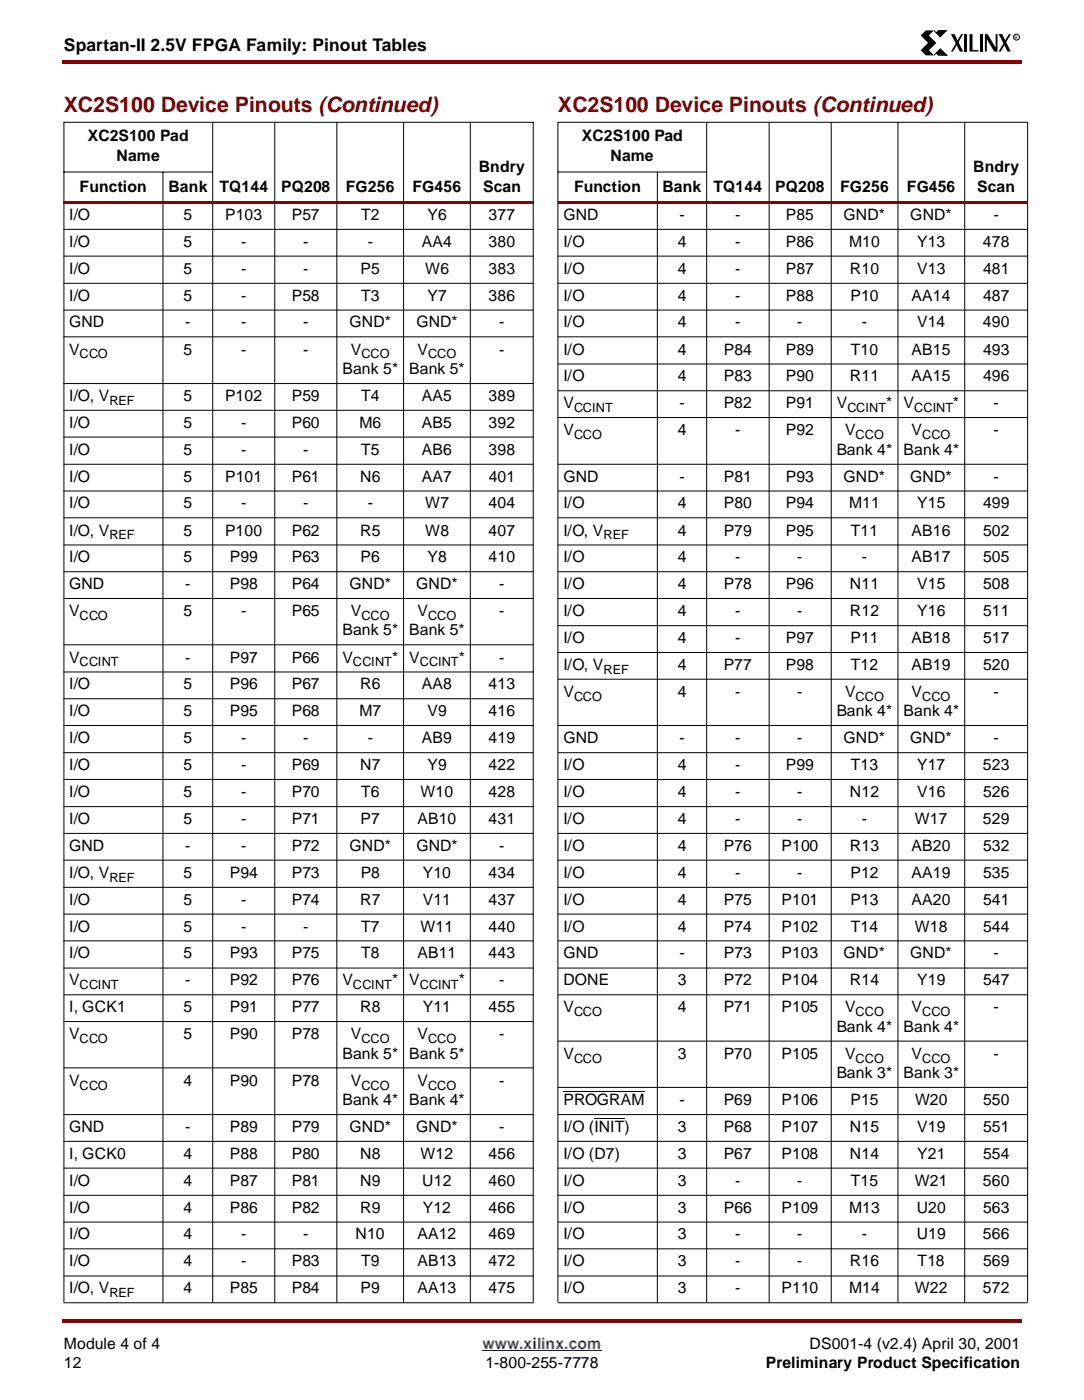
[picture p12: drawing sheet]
<svg xmlns="http://www.w3.org/2000/svg" width="216mm" height="279mm" viewBox="0 0 216 279" stroke-linecap="round" stroke-linejoin="round" font-family="sans-serif">
<g fill="#850000">
<path d="M12.4 12h.3v.7h-.3z"/>
<path d="M203.2 12h.4v.7h-.4z"/>
<path d="M12.7 12h190.5v.7h-190.5z"/>
</g>
<path d="M12.7 266.7h190.4v7.6h-190.4z" fill="#fff"/>
<path d="M96.1 269.2h23.7" fill="none" stroke="#00f" stroke-width=".2"/>
<g fill="#850000">
<path d="M12.4 262.9h.3v.7h-.3z"/>
<path d="M203.2 262.9h.4v.7h-.4z"/>
<path d="M12.7 262.9h190.5v.7h-190.5z"/>
</g>
<path d="M183.2 6h19.9v5.2h-19.9z" fill="#fff"/>
<path d="M183.4 7.1l1-1h1.6l-1 1 1.5 1.5-1.5 1.4 1 1h-1.6l-1-1 1.4-1.5zM189.4 6.8h.7l1.7 3.5h-.6zM191.4 6.8h.4l-2 3.5h-.4zM192 6.8h.6v3.5h-.6zM193.1 6.8h.6v3.2h1.2v.3h-1.8zM195.1 6.8h.6v3.5h-.6zM196.2 6.8h.5l1.6 2.7v-2.7h.4v3.5h-.7l-1.5-2.5v2.5h-.3zM198.9 6.8h.7l1.7 3.5h-.6zM200.9 6.8h.4l-2 3.5h-.4z" fill="#000"/>
<path d="M186 6.1l.5 .4 .4-.4h1.6l-1.2 1.2zM186.5 10.6l-.5 .4 1.3-1.3 1.3 1.3h-1.7z" fill="#000" stroke="#000" stroke-width=".2"/>
<g fill="none" stroke="#000" stroke-width=".2">
<path d="M12.6 24.4h93.7M12.6 34.3h29.8M12.7 24.4v235.2M32.5 34.3v225.4M42.4 24.3v235.4M54.7 24.3v235.4M67.1 24.3v235.4M80.4 24.3v235.4M93.7 24.3v235.4M106.2 24.4v235.2"/>
<circle cx="202.5" cy="7.4" r=".59"/>
</g>
<path d="M12.6 40.1h93.7v.5h-93.7z" fill="#850000"/>
<g fill="none" stroke="#000" stroke-width=".2">
<path d="M111.1 34.3h29.7M130.9 34.3v225.4M140.7 24.3v235.4M153.2 24.3v235.4M165.6 24.3v235.4M178.8 24.3v235.4M192.1 24.3v235.4M12.6 45.7h93.7M12.6 51.1h93.7M12.6 56.5h93.7M12.6 61.8h93.7M12.6 67.1h93.7"/>
<path d="M12.6 76.5h93.7M12.6 81.8h93.7M12.6 87.1h93.7M12.6 92.5h93.7M12.6 97.9h93.7M12.6 103.2h93.7M12.6 108.6h93.7M12.6 114h93.7M12.6 119.3h93.7M12.6 128.5h93.7M12.6 133.9h93.7M12.6 139.3h93.7"/>
<path d="M12.6 144.6h93.7M12.6 150h93.7M12.6 155.4h93.7M12.6 160.8h93.7M12.6 166.1h93.7M12.6 171.4h93.7M12.6 176.9h93.7M12.6 182.2h93.7M12.6 187.5h93.7M12.6 193h93.7M12.6 198.3h93.7M12.6 203.6h93.7"/>
<path d="M12.6 212.8h93.7M112.2 217.5h16.2M12.6 222.2h93.7M12.6 227.5h93.7M12.6 232.8h93.7M12.6 238.2h93.7M118.4 222.9h6M12.6 243.6h93.7M12.6 248.9h93.7M12.6 254.3h93.7M12.6 259.7h93.7M111.1 259.6v-235.2h93.6v235.2"/>
</g>
<path d="M111.1 40.1h93.6v.5h-93.6z" fill="#850000"/>
<g fill="none" stroke="#000" stroke-width=".2">
<path d="M111.1 45.7h93.6M111.1 51.1h93.6M111.1 56.5h93.6M111.1 61.8h93.6M111.1 67.1h93.6M111.1 72.6h93.6M111.1 77.9h93.6M111.1 83.2h93.6M111.1 92.5h93.6M111.1 97.9h93.6M111.1 103.2h93.6M111.1 108.6h93.6"/>
<path d="M111.1 114h93.6M111.1 119.3h93.6M111.1 124.7h93.6M111.1 130h93.6M111.1 135.4h93.6M111.1 144.6h93.6M111.1 150h93.6M111.1 155.4h93.6M111.1 160.8h93.6M111.1 166.1h93.6M111.1 171.4h93.6M111.1 176.9h93.6"/>
<path d="M111.1 182.2h93.6M111.1 187.5h93.6M111.1 193h93.6M111.1 198.3h93.6M111.1 207.5h93.6M111.1 216.7h93.6M111.1 222.2h93.6M111.1 227.5h93.6M111.1 232.8h93.6M111.1 238.2h93.6M111.1 243.6h93.6M111.1 248.9h93.6"/>
<path d="M111.1 254.3h93.6M111.1 259.7h93.6"/>
</g>
<g font-size="4.2" fill="#850000">
<text x="12.7" y="22.3">XC2S100 Device Pinouts (Continued)</text>
<text x="111.1" y="22.3">XC2S100 Device Pinouts (Continued)</text>
</g>
<text font-size="3.5" x="12.7" y="10.2">Spartan-II 2.5V FPGA Family: Pinout Tables</text>
<g font-size="3.1">
<text x="17.5" y="28.2">XC2S100 Pad</text>
<text x="115.9" y="28.2">XC2S100 Pad</text>
<text x="23.2" y="32.1">Name</text>
<text x="95.4" y="34.3">Bndry</text>
<text x="121.6" y="32.1">Name</text>
<text x="193.8" y="34.3">Bndry</text>
<text x="15.9" y="38.2">Function</text>
<text x="33.6" y="38.2">Bank</text>
<text x="43.7" y="38.2">TQ144</text>
<text x="56" y="38.2">PQ208</text>
<text x="68.9" y="38.2">FG256</text>
<text x="82.2" y="38.2">FG456</text>
<text x="96.2" y="38.2">Scan</text>
<text x="114.3" y="38.2">Function</text>
<text x="131.9" y="38.2">Bank</text>
<text x="142.1" y="38.2">TQ144</text>
<text x="154.4" y="38.2">PQ208</text>
<text x="167.3" y="38.2">FG256</text>
<text x="180.6" y="38.2">FG456</text>
<text x="194.6" y="38.2">Scan</text>
<text x="13.7" y="43.9">I/O</text>
<text x="36.5" y="43.9">5</text>
<text x="44.8" y="43.9">P103</text>
<text x="58.1" y="43.9">P57</text>
<text x="71.9" y="43.9">T2</text>
<text x="85.1" y="43.9">Y6</text>
<text x="97.3" y="43.9">377</text>
<text x="112.2" y="43.9">GND</text>
<text x="135.3" y="43.9">-</text>
<text x="146.4" y="43.9">-</text>
<text x="156.5" y="43.9">P85</text>
<text x="168" y="43.9">GND*</text>
<text x="181.3" y="43.9">GND*</text>
<text x="197.9" y="43.9">-</text>
<text x="13.7" y="49.2">I/O</text>
<text x="36.5" y="49.2">5</text>
<text x="48" y="49.2">-</text>
<text x="60.4" y="49.2">-</text>
<text x="73.3" y="49.2">-</text>
<text x="84" y="49.2">AA4</text>
<text x="97.3" y="49.2">380</text>
<text x="112.2" y="49.2">I/O</text>
<text x="135" y="49.2">4</text>
<text x="146.4" y="49.2">-</text>
<text x="156.5" y="49.2">P86</text>
<text x="169.1" y="49.2">M10</text>
<text x="182.7" y="49.2">Y13</text>
<text x="195.8" y="49.2">478</text>
<text x="13.7" y="54.6">I/O</text>
<text x="13.7" y="59.9">I/O</text>
<text x="36.5" y="59.9">5</text>
<text x="36.5" y="54.6">5</text>
<text x="48" y="59.9">-</text>
<text x="48" y="54.6">-</text>
<text x="58.1" y="59.9">P58</text>
<text x="60.4" y="54.6">-</text>
<text x="71.8" y="54.6">P5</text>
<text x="71.9" y="59.9">T3</text>
<text x="84.7" y="54.6">W6</text>
<text x="85.1" y="59.9">Y7</text>
<text x="97.3" y="59.9">386</text>
<text x="97.3" y="54.6">383</text>
<text x="112.2" y="54.6">I/O</text>
<text x="112.2" y="59.9">I/O</text>
<text x="135" y="54.6">4</text>
<text x="135" y="59.9">4</text>
<text x="146.4" y="54.6">-</text>
<text x="146.4" y="59.9">-</text>
<text x="156.5" y="54.6">P87</text>
<text x="156.5" y="59.9">P88</text>
<text x="169.3" y="54.6">R10</text>
<text x="169.4" y="59.9">P10</text>
<text x="181.6" y="59.9">AA14</text>
<text x="182.7" y="54.6">V13</text>
<text x="195.8" y="54.6">481</text>
<text x="195.8" y="59.9">487</text>
<text x="13.7" y="65.3">GND</text>
<text x="36.9" y="65.3">-</text>
<text x="48" y="65.3">-</text>
<text x="60.4" y="65.3">-</text>
<text x="69.6" y="65.3">GND*</text>
<text x="82.9" y="65.3">GND*</text>
<text x="99.4" y="65.3">-</text>
<text x="112.2" y="65.3">I/O</text>
<text x="135" y="65.3">4</text>
<text x="146.4" y="65.3">-</text>
<text x="158.8" y="65.3">-</text>
<text x="171.7" y="65.3">-</text>
<text x="182.7" y="65.3">V14</text>
<text x="195.8" y="65.3">490</text>
<text x="13.7" y="70.7">V</text>
<text x="36.5" y="70.7">5</text>
<text x="48" y="70.7">-</text>
<text x="60.4" y="70.7">-</text>
<text x="69.9" y="70.7">V</text>
<text x="83.2" y="70.7">V</text>
<text x="99.4" y="70.7">-</text>
<text x="112.2" y="70.7">I/O</text>
<text x="135" y="70.7">4</text>
<text x="144.1" y="70.7">P84</text>
<text x="156.5" y="70.7">P89</text>
<text x="169.5" y="70.7">T10</text>
<text x="181.6" y="70.7">AB15</text>
<text x="195.8" y="70.7">493</text>
<text x="68.2" y="74.6">Bank 5*</text>
<text x="81.5" y="74.6">Bank 5*</text>
<text x="112.2" y="76">I/O</text>
<text x="135" y="76">4</text>
<text x="144.1" y="76">P83</text>
<text x="156.5" y="76">P90</text>
<text x="169.3" y="76">R11</text>
<text x="181.6" y="76">AA15</text>
<text x="195.8" y="76">496</text>
<text x="13.7" y="79.9">I/O, V</text>
<text x="36.5" y="79.9">5</text>
<text x="44.8" y="79.9">P102</text>
<text x="58.1" y="79.9">P59</text>
<text x="71.9" y="79.9">T4</text>
<text x="84" y="79.9">AA5</text>
<text x="97.3" y="79.9">389</text>
<text x="112.2" y="81.4">V</text>
<text x="135.3" y="81.4">-</text>
<text x="144.1" y="81.4">P82</text>
<text x="156.5" y="81.4">P91</text>
<text x="166.7" y="81.4">V</text>
<text x="176.5" y="81.4">*</text>
<text x="179.9" y="81.4">V</text>
<text x="189.8" y="81.4">*</text>
<text x="197.9" y="81.4">-</text>
<text x="13.7" y="85.3">I/O</text>
<text x="36.5" y="85.3">5</text>
<text x="48" y="85.3">-</text>
<text x="58.1" y="85.3">P60</text>
<text x="71.6" y="85.3">M6</text>
<text x="84" y="85.3">AB5</text>
<text x="97.3" y="85.3">392</text>
<text x="112.2" y="86.8">V</text>
<text x="135" y="86.8">4</text>
<text x="146.4" y="86.8">-</text>
<text x="156.5" y="86.8">P92</text>
<text x="168.3" y="86.8">V</text>
<text x="181.6" y="86.8">V</text>
<text x="197.9" y="86.8">-</text>
<text x="13.7" y="90.7">I/O</text>
<text x="36.5" y="90.7">5</text>
<text x="48" y="90.7">-</text>
<text x="60.4" y="90.7">-</text>
<text x="71.9" y="90.7">T5</text>
<text x="84" y="90.7">AB6</text>
<text x="97.3" y="90.7">398</text>
<text x="166.7" y="90.7">Bank 4*</text>
<text x="179.9" y="90.7">Bank 4*</text>
<text x="13.7" y="96">I/O</text>
<text x="13.7" y="101.3">I/O</text>
<text x="36.5" y="101.3">5</text>
<text x="36.5" y="96">5</text>
<text x="44.8" y="96">P101</text>
<text x="48" y="101.3">-</text>
<text x="58.1" y="96">P61</text>
<text x="60.4" y="101.3">-</text>
<text x="71.7" y="96">N6</text>
<text x="73.3" y="101.3">-</text>
<text x="84" y="96">AA7</text>
<text x="84.7" y="101.3">W7</text>
<text x="97.3" y="101.3">404</text>
<text x="97.3" y="96">401</text>
<text x="112.2" y="96">GND</text>
<text x="112.2" y="101.3">I/O</text>
<text x="135" y="101.3">4</text>
<text x="135.3" y="96">-</text>
<text x="144.1" y="101.3">P80</text>
<text x="144.1" y="96">P81</text>
<text x="156.5" y="96">P93</text>
<text x="156.5" y="101.3">P94</text>
<text x="168" y="96">GND*</text>
<text x="169.1" y="101.3">M11</text>
<text x="181.3" y="96">GND*</text>
<text x="182.7" y="101.3">Y15</text>
<text x="195.8" y="101.3">499</text>
<text x="197.9" y="96">-</text>
<text x="13.7" y="106.8">I/O, V</text>
<text x="36.5" y="106.8">5</text>
<text x="44.8" y="106.8">P100</text>
<text x="58.1" y="106.8">P62</text>
<text x="71.7" y="106.8">R5</text>
<text x="84.7" y="106.8">W8</text>
<text x="97.3" y="106.8">407</text>
<text x="112.2" y="106.8">I/O, V</text>
<text x="135" y="106.8">4</text>
<text x="144.1" y="106.8">P79</text>
<text x="156.5" y="106.8">P95</text>
<text x="169.5" y="106.8">T11</text>
<text x="181.6" y="106.8">AB16</text>
<text x="195.8" y="106.8">502</text>
<text x="13.7" y="112.1">I/O</text>
<text x="36.5" y="112.1">5</text>
<text x="45.8" y="112.1">P99</text>
<text x="58.1" y="112.1">P63</text>
<text x="71.8" y="112.1">P6</text>
<text x="85.1" y="112.1">Y8</text>
<text x="97.3" y="112.1">410</text>
<text x="112.2" y="112.1">I/O</text>
<text x="135" y="112.1">4</text>
<text x="146.4" y="112.1">-</text>
<text x="158.8" y="112.1">-</text>
<text x="171.7" y="112.1">-</text>
<text x="181.6" y="112.1">AB17</text>
<text x="195.8" y="112.1">505</text>
<text x="13.7" y="117.4">GND</text>
<text x="36.9" y="117.4">-</text>
<text x="45.8" y="117.4">P98</text>
<text x="58.1" y="117.4">P64</text>
<text x="69.6" y="117.4">GND*</text>
<text x="82.9" y="117.4">GND*</text>
<text x="99.4" y="117.4">-</text>
<text x="112.2" y="117.4">I/O</text>
<text x="135" y="117.4">4</text>
<text x="144.1" y="117.4">P78</text>
<text x="156.5" y="117.4">P96</text>
<text x="169.3" y="117.4">N11</text>
<text x="182.7" y="117.4">V15</text>
<text x="195.8" y="117.4">508</text>
<text x="13.7" y="122.8">V</text>
<text x="36.5" y="122.8">5</text>
<text x="48" y="122.8">-</text>
<text x="58.1" y="122.8">P65</text>
<text x="69.9" y="122.8">V</text>
<text x="83.2" y="122.8">V</text>
<text x="99.4" y="122.8">-</text>
<text x="112.2" y="122.8">I/O</text>
<text x="135" y="122.8">4</text>
<text x="146.4" y="122.8">-</text>
<text x="158.8" y="122.8">-</text>
<text x="169.3" y="122.8">R12</text>
<text x="182.7" y="122.8">Y16</text>
<text x="195.8" y="122.8">511</text>
<text x="68.2" y="126.7">Bank 5*</text>
<text x="81.5" y="126.7">Bank 5*</text>
<text x="112.2" y="128.2">I/O</text>
<text x="135" y="128.2">4</text>
<text x="146.4" y="128.2">-</text>
<text x="156.5" y="128.2">P97</text>
<text x="169.4" y="128.2">P11</text>
<text x="181.6" y="128.2">AB18</text>
<text x="195.8" y="128.2">517</text>
<text x="13.7" y="132.1">V</text>
<text x="13.7" y="137.4">I/O</text>
<text x="36.5" y="137.4">5</text>
<text x="36.9" y="132.1">-</text>
<text x="45.8" y="132.1">P97</text>
<text x="45.8" y="137.4">P96</text>
<text x="58.1" y="137.4">P67</text>
<text x="58.1" y="132.1">P66</text>
<text x="68.2" y="132.1">V</text>
<text x="71.7" y="137.4">R6</text>
<text x="78.1" y="132.1">* V</text>
<text x="84" y="137.4">AA8</text>
<text x="91.4" y="132.1">*</text>
<text x="97.3" y="137.4">413</text>
<text x="99.4" y="132.1">-</text>
<text x="112.2" y="133.5">I/O, V</text>
<text x="135" y="133.5">4</text>
<text x="144.1" y="133.5">P77</text>
<text x="156.5" y="133.5">P98</text>
<text x="169.5" y="133.5">T12</text>
<text x="181.6" y="133.5">AB19</text>
<text x="195.8" y="133.5">520</text>
<text x="13.7" y="142.7">I/O</text>
<text x="36.5" y="142.7">5</text>
<text x="45.8" y="142.7">P95</text>
<text x="58.1" y="142.7">P68</text>
<text x="71.6" y="142.7">M7</text>
<text x="85.1" y="142.7">V9</text>
<text x="97.3" y="142.7">416</text>
<text x="112.2" y="138.9">V</text>
<text x="135" y="138.9">4</text>
<text x="146.4" y="138.9">-</text>
<text x="158.8" y="138.9">-</text>
<text x="166.7" y="142.7">Bank 4*</text>
<text x="168.3" y="138.9">V</text>
<text x="179.9" y="142.7">Bank 4*</text>
<text x="181.6" y="138.9">V</text>
<text x="197.9" y="138.9">-</text>
<text x="13.7" y="148.2">I/O</text>
<text x="36.5" y="148.2">5</text>
<text x="48" y="148.2">-</text>
<text x="60.4" y="148.2">-</text>
<text x="73.3" y="148.2">-</text>
<text x="84" y="148.2">AB9</text>
<text x="97.3" y="148.2">419</text>
<text x="112.2" y="148.2">GND</text>
<text x="135.3" y="148.2">-</text>
<text x="146.4" y="148.2">-</text>
<text x="158.8" y="148.2">-</text>
<text x="168" y="148.2">GND*</text>
<text x="181.3" y="148.2">GND*</text>
<text x="197.9" y="148.2">-</text>
<text x="13.7" y="153.5">I/O</text>
<text x="36.5" y="153.5">5</text>
<text x="48" y="153.5">-</text>
<text x="58.1" y="153.5">P69</text>
<text x="71.7" y="153.5">N7</text>
<text x="85.1" y="153.5">Y9</text>
<text x="97.3" y="153.5">422</text>
<text x="112.2" y="153.5">I/O</text>
<text x="135" y="153.5">4</text>
<text x="146.4" y="153.5">-</text>
<text x="156.5" y="153.5">P99</text>
<text x="169.4" y="153.5">T13</text>
<text x="182.7" y="153.5">Y17</text>
<text x="195.8" y="153.5">523</text>
<text x="13.7" y="158.8">I/O</text>
<text x="36.5" y="158.8">5</text>
<text x="48" y="158.8">-</text>
<text x="58.1" y="158.8">P70</text>
<text x="71.9" y="158.8">T6</text>
<text x="83.8" y="158.8">W10</text>
<text x="97.3" y="158.8">428</text>
<text x="112.2" y="158.8">I/O</text>
<text x="135" y="158.8">4</text>
<text x="146.4" y="158.8">-</text>
<text x="158.8" y="158.8">-</text>
<text x="169.3" y="158.8">N12</text>
<text x="182.7" y="158.8">V16</text>
<text x="195.8" y="158.8">526</text>
<text x="13.7" y="164.2">I/O</text>
<text x="36.5" y="164.2">5</text>
<text x="48" y="164.2">-</text>
<text x="58.1" y="164.2">P71</text>
<text x="71.8" y="164.2">P7</text>
<text x="83.2" y="164.2">AB10</text>
<text x="97.3" y="164.2">431</text>
<text x="112.2" y="164.2">I/O</text>
<text x="135" y="164.2">4</text>
<text x="146.4" y="164.2">-</text>
<text x="158.8" y="164.2">-</text>
<text x="171.7" y="164.2">-</text>
<text x="182.2" y="164.2">W17</text>
<text x="195.8" y="164.2">529</text>
<text x="13.7" y="169.6">GND</text>
<text x="36.9" y="169.6">-</text>
<text x="48" y="169.6">-</text>
<text x="58.1" y="169.6">P72</text>
<text x="69.6" y="169.6">GND*</text>
<text x="82.9" y="169.6">GND*</text>
<text x="99.4" y="169.6">-</text>
<text x="112.2" y="169.6">I/O</text>
<text x="135" y="169.6">4</text>
<text x="144.1" y="169.6">P76</text>
<text x="155.7" y="169.6">P100</text>
<text x="169.3" y="169.6">R13</text>
<text x="181.6" y="169.6">AB20</text>
<text x="195.8" y="169.6">532</text>
<text x="13.7" y="174.9">I/O, V</text>
<text x="36.5" y="174.9">5</text>
<text x="45.8" y="174.9">P94</text>
<text x="58.1" y="174.9">P73</text>
<text x="71.8" y="174.9">P8</text>
<text x="84.2" y="174.9">Y10</text>
<text x="97.3" y="174.9">434</text>
<text x="112.2" y="174.9">I/O</text>
<text x="135" y="174.9">4</text>
<text x="146.4" y="174.9">-</text>
<text x="158.8" y="174.9">-</text>
<text x="169.4" y="174.9">P12</text>
<text x="181.6" y="174.9">AA19</text>
<text x="195.8" y="174.9">535</text>
<text x="13.7" y="180.3">I/O</text>
<text x="13.7" y="185.7">I/O</text>
<text x="36.5" y="180.3">5</text>
<text x="36.5" y="185.7">5</text>
<text x="48" y="180.3">-</text>
<text x="48" y="185.7">-</text>
<text x="58.1" y="180.3">P74</text>
<text x="60.4" y="185.7">-</text>
<text x="71.7" y="180.3">R7</text>
<text x="71.9" y="185.7">T7</text>
<text x="83.8" y="185.7">W11</text>
<text x="84.2" y="180.3">V11</text>
<text x="97.3" y="185.7">440</text>
<text x="97.3" y="180.3">437</text>
<text x="112.2" y="180.3">I/O</text>
<text x="112.2" y="185.7">I/O</text>
<text x="135" y="180.3">4</text>
<text x="135" y="185.7">4</text>
<text x="144.1" y="180.3">P75</text>
<text x="144.1" y="185.7">P74</text>
<text x="155.7" y="180.3">P101</text>
<text x="155.7" y="185.7">P102</text>
<text x="169.4" y="180.3">P13</text>
<text x="169.5" y="185.7">T14</text>
<text x="181.6" y="180.3">AA20</text>
<text x="182.2" y="185.7">W18</text>
<text x="195.8" y="185.7">544</text>
<text x="195.8" y="180.3">541</text>
<text x="13.7" y="191">I/O</text>
<text x="36.5" y="191">5</text>
<text x="45.8" y="191">P93</text>
<text x="58.1" y="191">P75</text>
<text x="71.9" y="191">T8</text>
<text x="83.2" y="191">AB11</text>
<text x="97.3" y="191">443</text>
<text x="112.2" y="191">GND</text>
<text x="135.3" y="191">-</text>
<text x="144.1" y="191">P73</text>
<text x="155.6" y="191">P103</text>
<text x="168" y="191">GND*</text>
<text x="181.3" y="191">GND*</text>
<text x="197.9" y="191">-</text>
<text x="13.7" y="196.4">V</text>
<text x="36.9" y="196.4">-</text>
<text x="45.8" y="196.4">P92</text>
<text x="58.1" y="196.4">P76</text>
<text x="68.2" y="196.4">V</text>
<text x="78.1" y="196.4">* V</text>
<text x="91.4" y="196.4">*</text>
<text x="99.4" y="196.4">-</text>
<text x="112.2" y="196.4">DONE</text>
<text x="135" y="196.4">3</text>
<text x="144.1" y="196.4">P72</text>
<text x="155.7" y="196.4">P104</text>
<text x="169.3" y="196.4">R14</text>
<text x="182.7" y="196.4">Y19</text>
<text x="195.8" y="196.4">547</text>
<text x="13.7" y="201.8">I, GCK1</text>
<text x="36.5" y="201.8">5</text>
<text x="45.8" y="201.8">P91</text>
<text x="58.1" y="201.8">P77</text>
<text x="71.8" y="201.8">R8</text>
<text x="84.2" y="201.8">Y11</text>
<text x="97.3" y="201.8">455</text>
<text x="112.2" y="201.8">V</text>
<text x="135" y="201.8">4</text>
<text x="144.1" y="201.8">P71</text>
<text x="155.6" y="201.8">P105</text>
<text x="168.3" y="201.8">V</text>
<text x="181.6" y="201.8">V</text>
<text x="197.9" y="201.8">-</text>
<text x="13.7" y="207.1">V</text>
<text x="36.5" y="207.1">5</text>
<text x="45.8" y="207.1">P90</text>
<text x="58.1" y="207.1">P78</text>
<text x="69.9" y="207.1">V</text>
<text x="83.2" y="207.1">V</text>
<text x="99.4" y="207.1">-</text>
<text x="166.7" y="205.7">Bank 4*</text>
<text x="179.9" y="205.7">Bank 4*</text>
<text x="68.2" y="211">Bank 5*</text>
<text x="81.5" y="211">Bank 5*</text>
<text x="112.2" y="211">V</text>
<text x="135" y="211">3</text>
<text x="144.1" y="211">P70</text>
<text x="155.6" y="211">P105</text>
<text x="166.7" y="214.9">Bank 3*</text>
<text x="168.3" y="211">V</text>
<text x="179.9" y="214.9">Bank 3*</text>
<text x="181.6" y="211">V</text>
<text x="197.9" y="211">-</text>
<text x="13.7" y="216.4">V</text>
<text x="36.5" y="216.4">4</text>
<text x="45.8" y="216.4">P90</text>
<text x="58.1" y="216.4">P78</text>
<text x="68.2" y="220.2">Bank 4*</text>
<text x="69.9" y="216.4">V</text>
<text x="81.5" y="220.2">Bank 4*</text>
<text x="83.2" y="216.4">V</text>
<text x="99.4" y="216.4">-</text>
<text x="112.2" y="220.2">PROGRAM</text>
<text x="135.3" y="220.2">-</text>
<text x="144.1" y="220.2">P69</text>
<text x="155.6" y="220.2">P106</text>
<text x="169.4" y="220.2">P15</text>
<text x="182.2" y="220.2">W20</text>
<text x="195.8" y="220.2">550</text>
<text x="13.7" y="225.6">GND</text>
<text x="36.9" y="225.6">-</text>
<text x="45.8" y="225.6">P89</text>
<text x="58.1" y="225.6">P79</text>
<text x="69.6" y="225.6">GND*</text>
<text x="82.9" y="225.6">GND*</text>
<text x="99.4" y="225.6">-</text>
<text x="112.2" y="225.6">I/O (INIT)</text>
<text x="135" y="225.6">3</text>
<text x="144.1" y="225.6">P68</text>
<text x="155.7" y="225.6">P107</text>
<text x="169.3" y="225.6">N15</text>
<text x="182.7" y="225.6">V19</text>
<text x="195.8" y="225.6">551</text>
<text x="13.7" y="231">I, GCK0</text>
<text x="36.5" y="231">4</text>
<text x="45.8" y="231">P88</text>
<text x="58.1" y="231">P80</text>
<text x="71.8" y="231">N8</text>
<text x="83.8" y="231">W12</text>
<text x="97.3" y="231">456</text>
<text x="112.2" y="231">I/O (D7)</text>
<text x="135" y="231">3</text>
<text x="144.1" y="231">P67</text>
<text x="155.6" y="231">P108</text>
<text x="169.3" y="231">N14</text>
<text x="182.7" y="231">Y21</text>
<text x="195.8" y="231">554</text>
<text x="13.7" y="236.3">I/O</text>
<text x="36.5" y="236.3">4</text>
<text x="45.8" y="236.3">P87</text>
<text x="58.1" y="236.3">P81</text>
<text x="71.7" y="236.3">N9</text>
<text x="84.1" y="236.3">U12</text>
<text x="97.3" y="236.3">460</text>
<text x="112.2" y="236.3">I/O</text>
<text x="135" y="236.3">3</text>
<text x="146.4" y="236.3">-</text>
<text x="158.8" y="236.3">-</text>
<text x="169.4" y="236.3">T15</text>
<text x="182.2" y="236.3">W21</text>
<text x="195.8" y="236.3">560</text>
<text x="13.7" y="241.7">I/O</text>
<text x="36.5" y="241.7">4</text>
<text x="45.8" y="241.7">P86</text>
<text x="58.1" y="241.7">P82</text>
<text x="71.7" y="241.7">R9</text>
<text x="84.2" y="241.7">Y12</text>
<text x="97.3" y="241.7">466</text>
<text x="112.2" y="241.7">I/O</text>
<text x="135" y="241.7">3</text>
<text x="144.1" y="241.7">P66</text>
<text x="155.7" y="241.7">P109</text>
<text x="169.1" y="241.7">M13</text>
<text x="182.6" y="241.7">U20</text>
<text x="195.8" y="241.7">563</text>
<text x="13.7" y="247.1">I/O</text>
<text x="36.5" y="247.1">4</text>
<text x="48" y="247.1">-</text>
<text x="60.4" y="247.1">-</text>
<text x="70.8" y="247.1">N10</text>
<text x="83.2" y="247.1">AA12</text>
<text x="97.3" y="247.1">469</text>
<text x="112.2" y="247.1">I/O</text>
<text x="135" y="247.1">3</text>
<text x="146.4" y="247.1">-</text>
<text x="158.8" y="247.1">-</text>
<text x="171.7" y="247.1">-</text>
<text x="182.6" y="247.1">U19</text>
<text x="195.8" y="247.1">566</text>
<text x="13.7" y="252.4">I/O</text>
<text x="13.7" y="257.8">I/O, V</text>
<text x="36.5" y="252.4">4</text>
<text x="36.5" y="257.8">4</text>
<text x="45.8" y="257.8">P85</text>
<text x="48" y="252.4">-</text>
<text x="58.1" y="257.8">P84</text>
<text x="58.1" y="252.4">P83</text>
<text x="71.8" y="257.8">P9</text>
<text x="71.9" y="252.4">T9</text>
<text x="83.2" y="252.4">AB13</text>
<text x="83.2" y="257.8">AA13</text>
<text x="97.3" y="252.4">472</text>
<text x="97.3" y="257.8">475</text>
<text x="112.2" y="252.4">I/O</text>
<text x="112.2" y="257.8">I/O</text>
<text x="135" y="252.4">3</text>
<text x="135" y="257.8">3</text>
<text x="146.4" y="252.4">-</text>
<text x="146.4" y="257.8">-</text>
<text x="155.6" y="257.8">P110</text>
<text x="158.8" y="252.4">-</text>
<text x="169.1" y="257.8">M14</text>
<text x="169.3" y="252.4">R16</text>
<text x="182.2" y="257.8">W22</text>
<text x="182.7" y="252.4">T18</text>
<text x="195.8" y="257.8">572</text>
<text x="195.8" y="252.4">569</text>
<text x="12.7" y="268.8">Module 4 of 4</text>
<text x="161.2" y="268.8">DS001-4 (v2.4) April 30, 2001</text>
<text x="12.7" y="272.7">12</text>
<text x="96.7" y="272.7">1-800-255-7778</text>
<text x="152.5" y="272.7">Preliminary Product Specification</text>
</g>
<text font-size="3.1" fill="#00f" x="96.1" y="268.8">www.xilinx.com</text>
<g font-size="2.5">
<text x="15.9" y="71.5">CCO</text>
<text x="72" y="71.5">CCO</text>
<text x="85.3" y="71.5">CCO</text>
<text x="21.8" y="80.7">REF</text>
<text x="114.3" y="82.2">CCINT</text>
<text x="168.8" y="82.2">CCINT</text>
<text x="182.1" y="82.2">CCINT</text>
<text x="114.3" y="87.5">CCO</text>
<text x="170.4" y="87.5">CCO</text>
<text x="183.7" y="87.5">CCO</text>
<text x="21.8" y="107.5">REF</text>
<text x="120.2" y="107.5">REF</text>
<text x="15.9" y="123.6">CCO</text>
<text x="72" y="123.6">CCO</text>
<text x="85.3" y="123.6">CCO</text>
<text x="15.9" y="132.8">CCINT</text>
<text x="70.3" y="132.8">CCINT</text>
<text x="83.6" y="132.8">CCINT</text>
<text x="120.2" y="134.4">REF</text>
<text x="114.3" y="139.7">CCO</text>
<text x="170.4" y="139.7">CCO</text>
<text x="183.7" y="139.7">CCO</text>
<text x="21.8" y="175.8">REF</text>
<text x="15.9" y="197.2">CCINT</text>
<text x="70.3" y="197.2">CCINT</text>
<text x="83.6" y="197.2">CCINT</text>
<text x="114.3" y="202.5">CCO</text>
<text x="170.4" y="202.5">CCO</text>
<text x="183.7" y="202.5">CCO</text>
<text x="15.9" y="207.9">CCO</text>
<text x="72" y="207.9">CCO</text>
<text x="85.3" y="207.9">CCO</text>
<text x="114.3" y="211.8">CCO</text>
<text x="170.4" y="211.8">CCO</text>
<text x="183.7" y="211.8">CCO</text>
<text x="15.9" y="217.2">CCO</text>
<text x="72" y="217.2">CCO</text>
<text x="85.3" y="217.2">CCO</text>
<text x="21.8" y="258.6">REF</text>
</g>
<text font-size=".9" x="202.1" y="7.7">R</text>
</svg>
